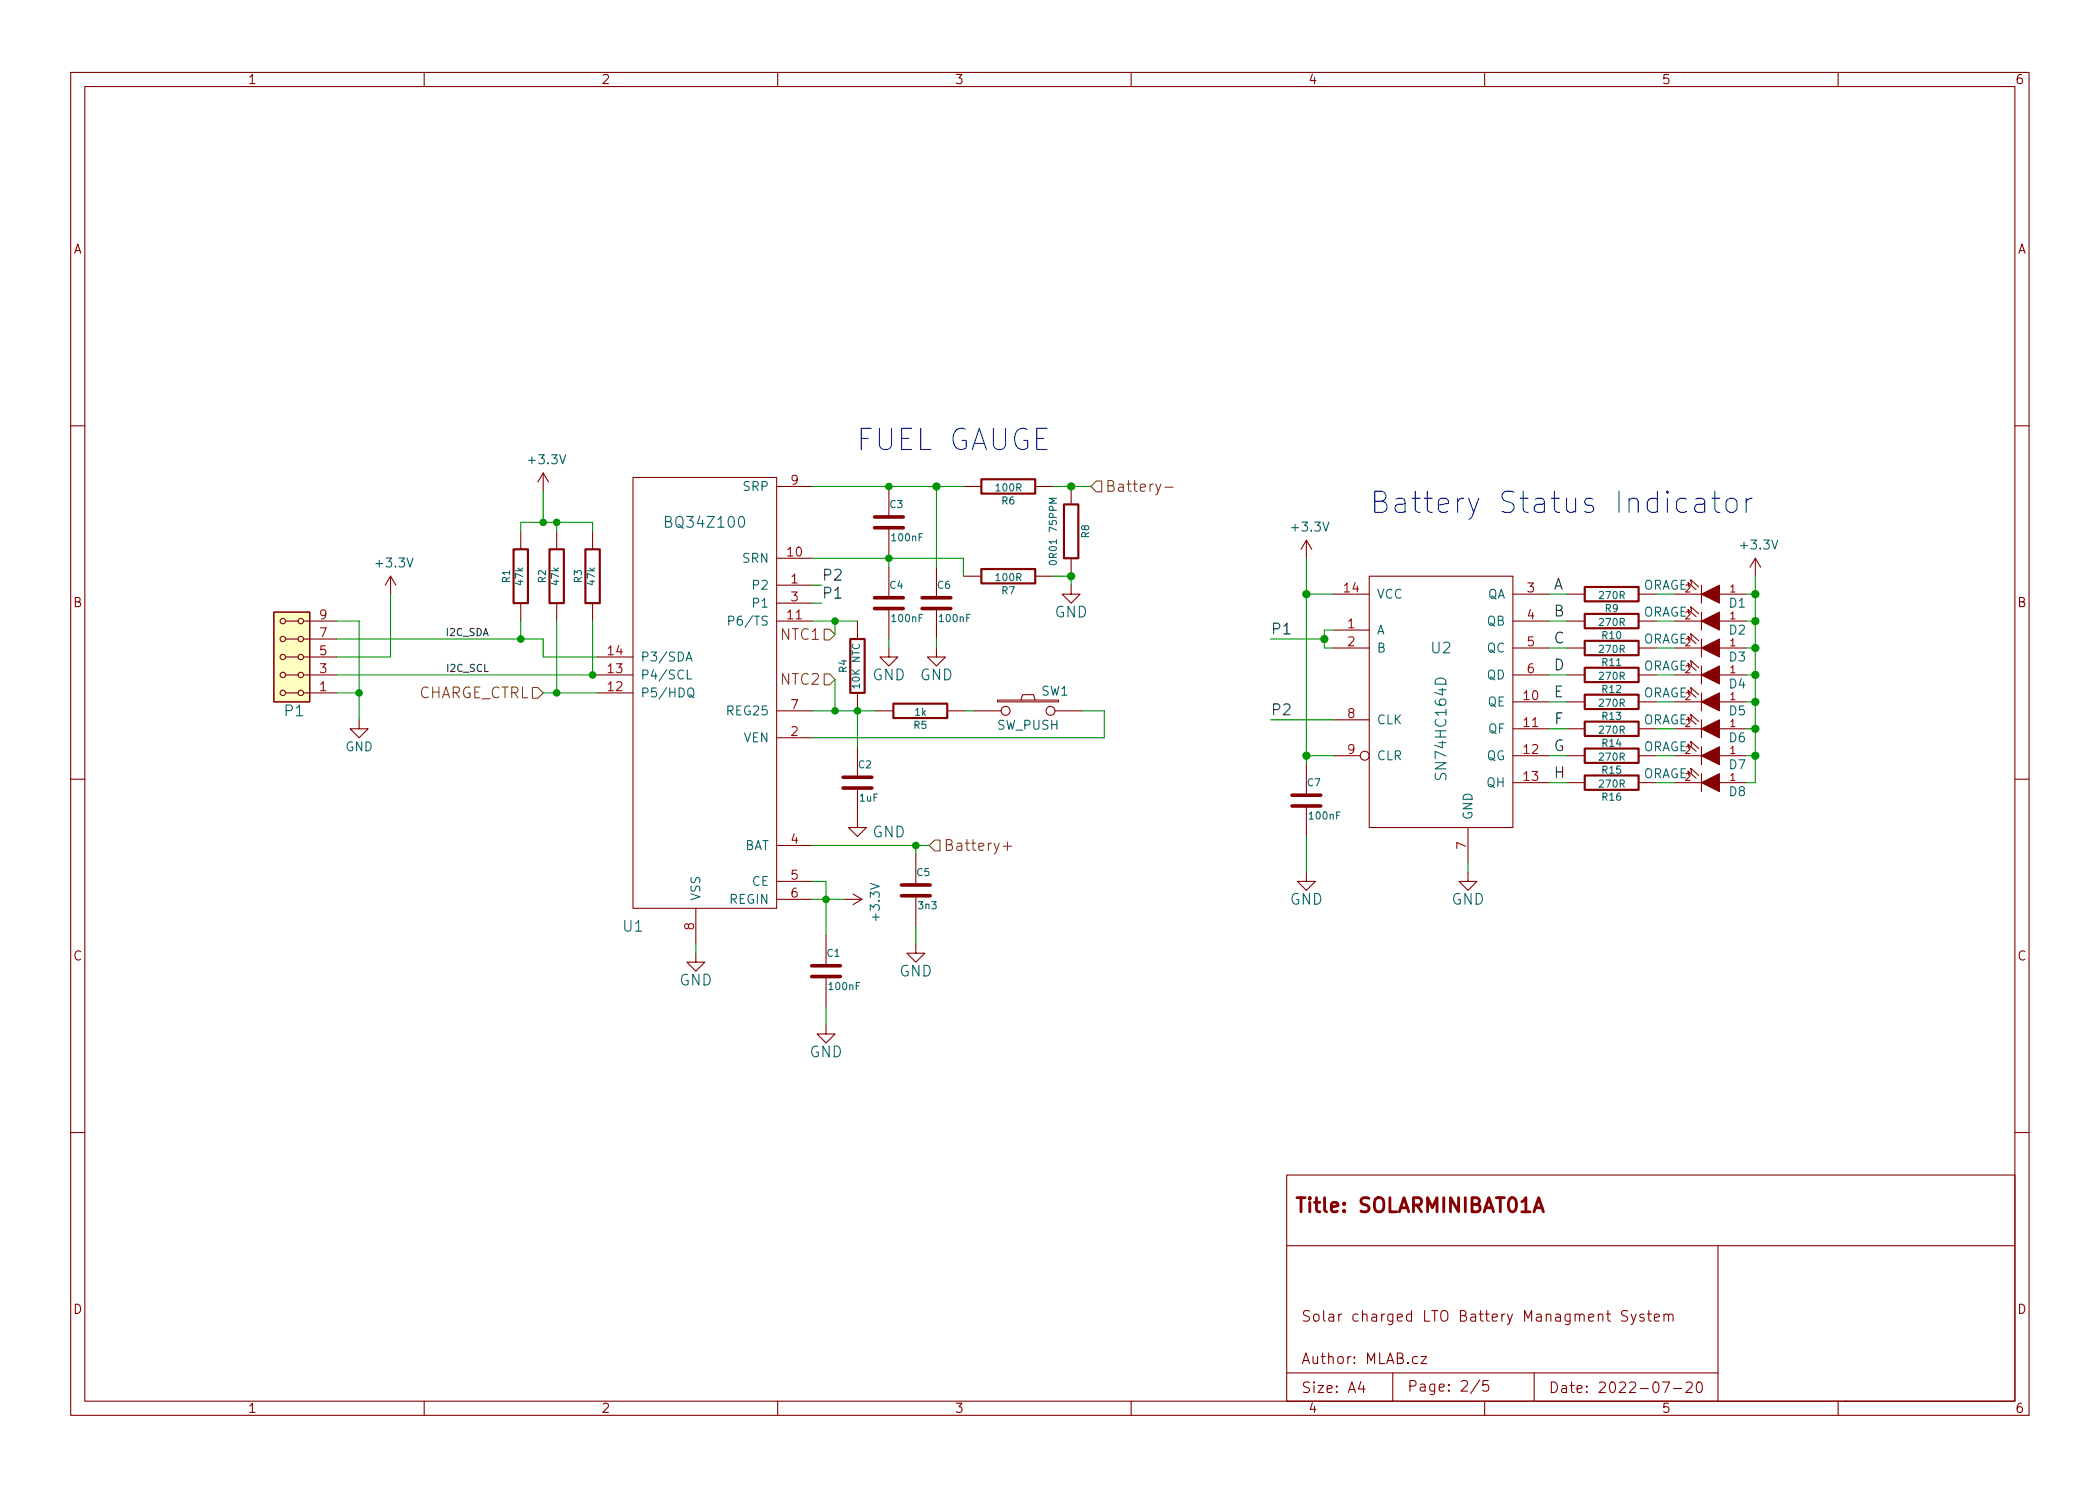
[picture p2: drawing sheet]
<svg xmlns="http://www.w3.org/2000/svg" width="297mm" height="210mm" viewBox="0 0 297 210" stroke-linecap="round" stroke-linejoin="round" font-family="sans-serif">
<g fill="none" stroke="#840000" stroke-width=".15">
<path d="M10 10.2h277v190.1h-277zM12 12.2h273v186.1h-273zM60 10.2v2M110 10.2v2M160 10.2v2M210 10.2v2M260 10.2v2M10 60.2h2M73.7 75.2v2.5M76.8 66.9l-.7 1.3M76.8 66.9v2.6M76.8 66.9l.8 1.3"/>
<path d="M78.7 75.2v2.5M83.8 75.2v2.5M89.5 67.6h20.4v60.9h-20.4zM109.9 68.8h5M109.9 79h5M125.7 68.8v4.3M125.7 74.7v4.3M136.3 68.8h2.5M146.4 68.8h2.6M151.5 68.8v2.6M151.5 79v2.5M184.8 76.4v2.6"/>
<path d="M184.8 76.4l-.8 1.3M184.8 76.4l.7 1.3M248.3 79l-.8 1.3M248.3 79v2.5M248.3 79l.7 1.3M285 60.2h2M38.7 86.6h5.1v12.7h-5.1zM40.4 87.9h1.8M40.4 95.5h1.8M40.4 90.4h1.8M40.4 93h1.8M40.4 98h1.8"/>
<path d="M42.9 87.9h4.7M42.9 95.5h4.7M42.9 90.4h4.7M42.9 93h4.7M42.9 98h4.7M55.2 81.5l-.7 1.3M55.2 81.5v2.6M55.2 81.5l.8 1.3M73.7 85.3v2.6M78.7 85.3v2.6M83.8 85.3v2.6M84.5 95.5h5"/>
<path d="M84.5 93h5M84.5 98h5M109.9 87.9h5M109.9 82.8h5M109.9 85.3h5M121.3 87.9v2.5M121.3 98v2.6M125.7 91.7v1.3h1.3l-1.3 1.2-1.2-1.2h1.2M125.7 80.3v4.3M125.7 86.1v4.3M132.5 91.7v1.3h1.2l-1.2 1.2-1.3-1.2h1.3M132.5 80.3v4.3"/>
<path d="M132.5 86.1v4.3M136.3 81.5h2.5M141.1 99.1h8.6v.2h-8.6zM144.4 99.1l.3-.8h1.5l.2 .8M146.4 81.5h2.6M151.5 82.8v1.3h1.3l-1.3 1.2-1.3-1.2h1.3M188.6 89.1h5.1M188.6 84.1h5.1M188.6 91.7h5.1M193.7 81.5h20.3v35.6h-20.3zM214 99.3h5.1M214 84.1h5.1"/>
<path d="M214 91.7h5.1M214 87.9h5.1M214 95.5h5.1M221.6 99.3h2.6M221.6 84.1h2.6M221.6 91.7h2.6M221.6 87.9h2.6M221.6 95.5h2.6M231.8 99.3h2.5M231.8 84.1h2.5M231.8 91.7h2.5M231.8 87.9h2.5"/>
<path d="M231.8 95.5h2.5M236.9 99.3h3.8M236.9 84.1h3.8M236.9 91.7h3.8M236.9 87.9h3.8M236.9 95.5h3.8M238.9 98.3l-.1-.6 1.1 1M238.9 94.5l-.1-.7 1.1 1.1M238.9 83.1l-.1-.7 1.1 1M238.9 90.7l-.1-.7 1.1 1.1M238.9 86.9l-.1-.7 1.1 1M239.3 97.9l-.2-.6 1.2 1"/>
<path d="M239.3 94.1l-.2-.6 1.2 1M239.3 82.7l-.2-.7 1.2 1.1M239.3 90.3l-.2-.6 1.2 1M239.3 86.5l-.2-.7 1.2 1.1M240.7 82.8v2.5M240.7 86.6v2.5M240.7 90.4v2.6M240.7 94.2v2.6M240.7 98v2.6M243.2 99.3h3.8M243.2 84.1h3.8M243.2 91.7h3.8"/>
<path d="M243.2 87.9h3.8M243.2 95.5h3.8M10 110.2h2M50.8 101.8v1.3h1.3l-1.3 1.3-1.3-1.3h1.3M109.9 100.6h5M109.9 104.4h5M109.9 119.6h5M121.3 111.5v5.6h1.3l-1.3 1.3-1.3-1.3h1.3M121.3 105.7v4.3M123.8 100.6h2.6M134 100.6h2.5M137.8 100.6h3.8"/>
<path d="M149.2 100.6h3.8M184.8 108.2v4.3M184.8 114v4.4M188.6 106.9h3.8M188.6 101.8h5.1M207.6 117.1v5.1M214 103.1h5.1M214 106.9h5.1M214 110.7h5.1M221.6 103.1h2.6M221.6 106.9h2.6M221.6 110.7h2.6"/>
<path d="M231.8 103.1h2.5M231.8 106.9h2.5M231.8 110.7h2.5M236.9 103.1h3.8M236.9 106.9h3.8M236.9 110.7h3.8M238.9 109.7l-.1-.6 1.1 1M238.9 102.1l-.1-.6 1.1 1M238.9 105.9l-.1-.6 1.1 1M239.3 109.3l-.2-.6 1.2 1M239.3 101.7l-.2-.6 1.2 1M239.3 105.5l-.2-.6 1.2 1"/>
<path d="M240.7 101.8v2.6M240.7 105.7v2.5M240.7 109.5v2.5M243.2 103.1h3.8M243.2 106.9h3.8M243.2 110.7h3.8M285 110.2h2M98.4 134.9v1.2h1.3l-1.3 1.3-1.2-1.3h1.2M98.4 128.5v5.1M109.9 127.2h5M109.9 124.7h5M116.8 132.3v4.3"/>
<path d="M116.8 138.2v4.3M119.4 127.2h2.5M120.6 126.5l1.3 .7M121.9 127.2l-1.3 .8M129.5 133.6v1.3h1.3l-1.3 1.2-1.2-1.2h1.2M129.5 120.9v4.3M129.5 126.7v4.4M184.8 123.4v1.3h1.3l-1.3 1.3-1.3-1.3h1.3M207.6 123.4v1.3h1.3l-1.3 1.3-1.2-1.3h1.2M116.8 145v1.3h1.3l-1.3 1.3-1.2-1.3h1.2M10 160.2h2M182 166.3h103v32h-103z"/>
<path d="M182 176.3h103M243 176.3v22M285 160.2h2M60 198.3v2M110 198.3v2M160 198.3v2M182 194.3h61M192.5 195.5l-.4 1h1M192.9 196v1M197 194.3v4M200.5 192l-.4-.1-.3 .3v.4l.1 .3h.2h.4M201 191.9h.8l-.8 1h.8"/>
<path d="M209.3 195.3l-1.3 1.9M210 198.3v2M210.5 195.3h-.7l-.1 .7 .2-.1 .5 .1 .2 .2-.1 .5-.2 .1h-.4l-.2-.1M217 194.3v4M230.2 185.5l-.2-.1-.5 .1a.36 .36 0 0 0-.1 .4 .36 .36 0 0 0 .2 .2 .55 .55 0 0 1 .6 .4l-.1 .3-.2 .1h-.5M230.7 185.9l.4 1M231.4 185.9l-.5 1.4-.2 .1M232.5 186l-.4-.1-.2 .2 .1 .3 .5 .1 .1 .1-.1 .3h-.1h-.5M233 185.9h.6M233.2 185.4v1.3l.1 .2h.3M234 186.4l.7-.1-.1-.3-.4-.1-.2 .2 .1 .8h.1h.4M235.1 195.5h1l-.6 1.5"/>
<path d="M235.4 186.1a.37 .37 0 0 1 .6 0v.8M235.4 185.9v1M236 186.1l.2-.2 .4 .1v.9M236.7 196.5h1.2M238.5 195.7l.2-.2 .5 .1a.41 .41 0 0 1 .1 .6l-.9 .8h1M240.1 195.6a.36 .36 0 0 1 .6 .2 .77 .77 0 0 1-.4 1.2 1 1 0 0 1-.2-1.4zM260 198.3v2M261 198.3h.1"/>
<circle cx="40" cy="93" r=".38"/>
<circle cx="40" cy="95.5" r=".38"/>
<circle cx="40" cy="87.9" r=".38"/>
<circle cx="40" cy="98" r=".38"/>
<circle cx="40" cy="90.4" r=".38"/>
<circle cx="42.5" cy="93" r=".38"/>
<circle cx="42.5" cy="90.4" r=".38"/>
<circle cx="42.5" cy="87.9" r=".38"/>
<circle cx="42.5" cy="95.5" r=".38"/>
<circle cx="42.5" cy="98" r=".38"/>
<circle cx="142.2" cy="100.6" r=".63"/>
<circle cx="148.6" cy="100.6" r=".63"/>
<circle cx="193" cy="106.9" r=".63"/>
</g>
<path d="M217 171.5l.6-2 .7 2M217.2 170.9h.9" fill="none" stroke="#840000" stroke-width=".4"/>
<g fill="none" stroke="#840000" stroke-width=".3">
<path d="M72.6 77.7h2.1v7.6h-2.1zM77.7 77.7h2.1v7.6h-2.1zM82.8 77.7h2v7.6h-2zM138.8 67.8h7.6v2h-7.6zM150.5 71.4h2v7.6h-2zM120.3 90.4h2v7.6h-2zM126.4 99.6h7.6v2h-7.6zM138.8 80.5h7.6v2h-7.6zM224.2 98.3h7.6v2h-7.6zM224.2 94.5h7.6v2h-7.6zM224.2 83.1h7.6v2h-7.6zM224.2 86.9h7.6v2h-7.6z"/>
<path d="M224.2 90.7h7.6v2h-7.6zM224.2 105.9h7.6v2h-7.6zM224.2 109.7h7.6v2.1h-7.6zM224.2 102.1h7.6v2h-7.6z"/>
</g>
<g fill="none" stroke="#840000" stroke-width=".51">
<path d="M123.7 74.7h4.1M123.7 73.1h4.1M123.7 86.1h4.1M123.7 84.6h4.1M130.4 86.1h4.1M130.4 84.6h4.1M119.3 111.5h4M119.3 110h4M182.8 114h4M182.8 112.5h4M114.8 138.2h4.1M114.8 136.6h4.1"/>
<path d="M127.5 126.7h4.1M127.5 125.2h4.1"/>
</g>
<path d="M148.5 79.4a.55 .55 0 0 1 .9 .3 .58 .58 0 0 1-1-.1zM149.4 70.5h-1l.7 .3-.7 .4h1M97 93.5l.5-1.2 .4 1.2M97.2 93.2h.6M97.2 94.8v1.3h.6M97.3 97.5a.43 .43 0 0 1 .5-.2 .43 .43 0 0 1 .3 .5v.4a.42 .42 0 0 1-.4 .4 .42 .42 0 0 1-.4-.4zM97.5 98.3l.3 .1 .4 .3M103.1 87.8h.6l.1-.2-.1-.3-.1-.1h-.5v1.3" fill="none" stroke="#006464" stroke-width=".15"/>
<g fill="#840000" stroke="#840000" stroke-width=".15">
<path d="M240.7 110.7l2.5-1.2v2.5z"/>
<path d="M240.7 99.3l2.5-1.3v2.6z"/>
<path d="M240.7 95.5l2.5-1.3v2.6z"/>
<path d="M240.7 103.1l2.5-1.3v2.6z"/>
<path d="M240.7 106.9l2.5-1.2v2.5z"/>
<path d="M240.7 84.1l2.5-1.3v2.5z"/>
<path d="M240.7 91.7l2.5-1.3v2.6z"/>
<path d="M240.7 87.9l2.5-1.3v2.5z"/>
</g>
<path d="M38.7 86.6h5.1v12.7h-5.1z" fill="#ffffc2" stroke="#ffffc2" stroke-width=".14"/>
<path d="M154.3 68.8l.8-.7h.7v1.5h-.7zM164.8 68.9h1.1M75.3 97.3h.8l.7 .7-.7 .8h-.8zM116.6 95.4h.7l.8 .7-.8 .8h-.7zM116.6 89h.7l.8 .8-.8 .7h-.7zM132.2 118.9h.8v1.5h-.8l-.8-.8zM141.9 119.7h1.2M142.5 119.2v1.1" fill="none" stroke="#725600" stroke-width=".15"/>
<path d="M238.6 70.6l-.3-.1h-.6l-.3 .1-.3 .5v.8l.3 .4 .3 .2h.6l.3-.2M239.9 70.6l.2-.1h.6l.3 .1 .1 .3v1.6M241.1 71.2l-.3 .1h-.7a.59 .59 0 0 0-.4 .6 .59 .59 0 0 0 .4 .6h.7l.3-.2M242.1 70.5h1.2M242.6 69.5v2.6l.1 .2 .6 .2M244.3 70.8a.81 .81 0 0 1 .8-.3 .81 .81 0 0 1 .6 .6v.8a.81 .81 0 0 1-.8 .6 .81 .81 0 0 1-.8-.6v-.8zM247 70.5v2M247.8 70.5a.77 .77 0 0 0-.8 .6" fill="none" stroke="#0000c2" stroke-width=".15"/>
<g fill="none" stroke="#009600" stroke-width=".15">
<path d="M73.7 75.2v-1.3h10.1v1.3M76.8 69.5v4.4M78.7 73.9v1.3M114.9 79h21.4v2.5M114.9 68.8h21.4M125.7 79v1.3M132.5 68.8v11.5M149 68.8h5.3M184.8 79v29.2M47.6 95.5h36.9M47.6 87.9h3.2v13.9M47.6 90.4h29.2v2.6h7.7"/>
<path d="M47.6 98h3.2M55.2 84.1v8.9h-7.6M73.7 87.9v2.5M76.8 98h7.7M78.7 87.9v10.1M83.8 87.9v7.6M114.9 87.9h6.4M114.9 82.8h1.3M114.9 85.3h1.3M118.1 87.9v1.9M118.1 96.1v4.5M125.7 90.4v1.3"/>
<path d="M132.5 90.4v1.3M149 81.5h2.5v1.3M179.7 90.4h7.6M184.8 84.1h3.8M188.6 89.1h-1.3v2.6h1.3M219.1 95.5h2.5M219.1 87.9h2.5M219.1 99.3h2.5M247 95.5h1.3M247 91.7h1.3M247 87.9h1.3M247 84.1h1.3"/>
<path d="M247 99.3h1.3M248.3 81.5v29.2h-1.3M114.9 100.6h8.9M114.9 119.6h16.5M121.3 100.6v5.1M129.5 119.6v1.3M136.5 100.6h1.3M153 100.6h3.2v3.8h-41.3M179.7 101.8h8.9M184.8 106.9h3.8M184.8 118.4v5M219.1 103.1h2.5"/>
<path d="M219.1 110.7h2.5M247 103.1h1.3M247 106.9h1.3M98.4 133.6v1.3M114.9 127.2h4.5M114.9 124.7h1.9v7.6M129.5 131.1v2.5M207.6 122.2v1.2M116.8 142.5v2.5"/>
</g>
<g fill="#009600" stroke="#009600" stroke-width=".15">
<circle cx="121.3" cy="100.6" r=".46"/>
<circle cx="118.1" cy="100.6" r=".46"/>
<circle cx="118.1" cy="87.9" r=".46"/>
<circle cx="129.5" cy="119.6" r=".46"/>
<circle cx="116.8" cy="127.2" r=".46"/>
<circle cx="151.5" cy="81.5" r=".51"/>
<circle cx="151.5" cy="68.8" r=".51"/>
<circle cx="184.8" cy="84.1" r=".51"/>
<circle cx="187.3" cy="90.4" r=".51"/>
<circle cx="184.8" cy="106.9" r=".51"/>
<circle cx="78.7" cy="98" r=".46"/>
<circle cx="73.7" cy="90.4" r=".46"/>
<circle cx="78.7" cy="73.9" r=".46"/>
<circle cx="50.8" cy="98" r=".46"/>
<circle cx="83.8" cy="95.5" r=".46"/>
<circle cx="76.8" cy="73.9" r=".46"/>
<circle cx="248.3" cy="91.7" r=".51"/>
<circle cx="248.3" cy="99.3" r=".51"/>
<circle cx="248.3" cy="95.5" r=".51"/>
<circle cx="248.3" cy="103.1" r=".51"/>
<circle cx="248.3" cy="106.9" r=".51"/>
<circle cx="125.7" cy="68.8" r=".46"/>
<circle cx="132.5" cy="68.8" r=".51"/>
<circle cx="125.7" cy="79" r=".46"/>
<circle cx="248.3" cy="87.9" r=".51"/>
<circle cx="248.3" cy="84.1" r=".51"/>
</g>
<g font-size="4.2" fill="#0000c2">
<text x="121" y="63.7">FUEL GAUGE</text>
<text x="193.7" y="72.6">Battery Status Indicator</text>
</g>
<text font-size="2.8" fill="#840000" x="183" y="171.6">Title: SOLARMINIBAT01A</text>
<g font-size="2.1" fill="#725600">
<text x="156.3" y="69.6">Battery-</text>
<text x="110.6" y="90.5">NTC1</text>
<text x="58.8" y="98.8">CHARGE_CTRL</text>
<text x="110.6" y="96.9">NTC2</text>
<text x="133.4" y="120.4">Battery+</text>
</g>
<g font-size="2.1" fill="#006464">
<text x="94.5" y="74.7">BQ34Z100</text>
<text x="149.2" y="87.4">GND</text>
<text x="202.5" y="92.5">U2</text>
<text x="40.3" y="101.3">P1</text>
<text x="123.4" y="96.3">GND</text>
<text x="130.1" y="96.3">GND</text>
<text x="204.6" y="109.8" transform="rotate(-90 204.6 109.8)">SN74HC164D</text>
<text x="123.4" y="118.5">GND</text>
<text x="88.2" y="131.8">U1</text>
<text x="182.4" y="128">GND</text>
<text x="205.3" y="128">GND</text>
<text x="96.1" y="139.4">GND</text>
<text x="127.2" y="138.2">GND</text>
<text x="114.5" y="149.6">GND</text>
</g>
<g font-size="2.1" fill="#0f0f0f">
<text x="116.2" y="82.2">P2</text>
<text x="116.2" y="84.7">P1</text>
<text x="179.7" y="89.8">P1</text>
<text x="219.7" y="87.2">B</text>
<text x="219.7" y="94.9">D</text>
<text x="179.7" y="101.2">P2</text>
<text x="219.7" y="98.7">E</text>
<text x="219.8" y="102.5">F</text>
<text x="219.7" y="110.1">H</text>
</g>
<g font-size="2.1" fill="#009600">
<text x="219.7" y="83.4">A</text>
<text x="219.7" y="91">C</text>
<text x="219.7" y="106.3">G</text>
</g>
<g font-size="2.1" fill="#840000">
<text x="184" y="187">Solar charged LTO Battery Managment System</text>
<text x="184" y="193">Author: MLAB.cz</text>
<text x="184" y="197.1">Size: A4</text>
<text x="199" y="196.9">Page: 2/5</text>
<text x="219" y="197.1">Date: 2022-07-20</text>
</g>
<g font-size="1.8" fill="#840000">
<text x="35" y="11.9">1</text>
<text x="85" y="11.9">2</text>
<text x="135" y="11.9">3</text>
<text x="185" y="11.9">4</text>
<text x="235" y="11.9">5</text>
<text x="285" y="11.9">6</text>
<text x="10.3" y="35.9">A</text>
<text x="285.3" y="35.9">A</text>
<text x="10.3" y="85.9">B</text>
<text x="285.3" y="85.9">B</text>
<text x="10.3" y="135.9">C</text>
<text x="285.3" y="135.9">C</text>
<text x="10.3" y="185.9">D</text>
<text x="285.3" y="185.9">D</text>
<text x="35" y="199.9">1</text>
<text x="85" y="199.9">2</text>
<text x="135" y="199.9">3</text>
<text x="185" y="199.9">4</text>
<text x="235" y="199.9">5</text>
<text x="285" y="199.9">6</text>
</g>
<g font-size="1.8" fill="#006464">
<text x="75" y="65.7">+3.3V</text>
<text x="105.2" y="69.5">SRP</text>
<text x="182.9" y="75.2">+3.3V</text>
<text x="246.4" y="77.7">+3.3V</text>
<text x="53.4" y="80.3">+3.3V</text>
<text x="105.1" y="79.6">SRN</text>
<text x="106.7" y="83.4">P2</text>
<text x="103.9" y="88.5">P6/TS</text>
<text x="106.7" y="86">P1</text>
<text x="194.7" y="89.8">A</text>
<text x="194.7" y="84.7">VCC</text>
<text x="210.3" y="84.7">QA</text>
<text x="210.3" y="88.5">QB</text>
<text x="244.6" y="86">D1</text>
<text x="244.6" y="89.8">D2</text>
<text x="90.6" y="93.6">P3/SDA</text>
<text x="194.7" y="92.3">B</text>
<text x="210.3" y="92.3">QC</text>
<text x="244.6" y="93.6">D3</text>
<text x="90.6" y="98.7">P5/HDQ</text>
<text x="90.6" y="96.1">P4/SCL</text>
<text x="103" y="101.2">REG25</text>
<text x="147.3" y="98.4">SW1</text>
<text x="210.3" y="96.1">QD</text>
<text x="210.4" y="99.9">QE</text>
<text x="244.6" y="101.2">D5</text>
<text x="244.6" y="97.4">D4</text>
<text x="48.8" y="106.3">GND</text>
<text x="105.2" y="105">VEN</text>
<text x="141" y="103.2">SW_PUSH</text>
<text x="194.7" y="102.5">CLK</text>
<text x="194.7" y="107.6">CLR</text>
<text x="210.2" y="107.6">QG</text>
<text x="210.5" y="103.8">QF</text>
<text x="244.6" y="105">D6</text>
<text x="210.3" y="111.4">QH</text>
<text x="244.6" y="112.6">D8</text>
<text x="244.6" y="108.8">D7</text>
<text x="208.3" y="116.1" transform="rotate(-90 208.3 116.1)">GND</text>
<text x="105.2" y="120.3">BAT</text>
<text x="106.4" y="125.3">CE</text>
<text x="99.1" y="127.5" transform="rotate(-90 99.1 127.5)">VSS</text>
<text x="103.2" y="127.9">REGIN</text>
<text x="124.4" y="130" transform="rotate(-90 124.4 130)">+3.3V</text>
</g>
<g font-size="1.8" fill="#a90000">
<text x="111.9" y="68.6">9</text>
<text x="111.4" y="78.7">10</text>
<text x="111.9" y="82.5">1</text>
<text x="190.2" y="83.8">14</text>
<text x="216" y="83.8">3</text>
<text x="45.2" y="87.6">9</text>
<text x="111.4" y="87.6">11</text>
<text x="111.9" y="85.1">3</text>
<text x="190.6" y="88.9">1</text>
<text x="216" y="87.6">4</text>
<text x="45.2" y="95.2">3</text>
<text x="45.2" y="92.7">5</text>
<text x="45.2" y="90.2">7</text>
<text x="86" y="95.2">13</text>
<text x="86" y="92.7">14</text>
<text x="190.6" y="91.4">2</text>
<text x="216" y="91.4">5</text>
<text x="216" y="95.2">6</text>
<text x="45.2" y="97.8">1</text>
<text x="86" y="97.8">12</text>
<text x="111.9" y="100.3">7</text>
<text x="190.6" y="101.6">8</text>
<text x="215.6" y="99.1">10</text>
<text x="111.9" y="104.1">2</text>
<text x="190.6" y="106.7">9</text>
<text x="215.6" y="102.9">11</text>
<text x="215.6" y="106.7">12</text>
<text x="215.6" y="110.5">13</text>
<text x="111.9" y="119.4">4</text>
<text x="111.9" y="124.5">5</text>
<text x="207.4" y="120.1" transform="rotate(-90 207.4 120.1)">7</text>
<text x="98.2" y="131.6" transform="rotate(-90 98.2 131.6)">8</text>
<text x="111.9" y="127">6</text>
</g>
<g font-size="1.8" fill="#009600">
<text x="232.3" y="83.4">ORAGE</text>
<text x="232.3" y="87.2">ORAGE</text>
<text x="232.3" y="94.9">ORAGE</text>
<text x="232.3" y="91.1">ORAGE</text>
<text x="232.3" y="98.7">ORAGE</text>
<text x="232.3" y="102.5">ORAGE</text>
<text x="232.3" y="106.3">ORAGE</text>
<text x="232.3" y="110.1">ORAGE</text>
</g>
<g font-size="1.4" fill="#006464">
<text x="125.9" y="71.9">C3</text>
<text x="141" y="69.5">100R</text>
<text x="141.7" y="71.4">R6</text>
<text x="126.2" y="76.6">100nF</text>
<text x="154.1" y="76.1" transform="rotate(-90 154.1 76.1)">R8</text>
<text x="72.1" y="82.4" transform="rotate(-90 72.1 82.4)">R1</text>
<text x="74" y="82.7" transform="rotate(-90 74 82.7)">47k</text>
<text x="77.2" y="82.4" transform="rotate(-90 77.2 82.4)">R2</text>
<text x="79.1" y="82.7" transform="rotate(-90 79.1 82.7)">47k</text>
<text x="82.3" y="82.4" transform="rotate(-90 82.3 82.4)">R3</text>
<text x="84.2" y="82.7" transform="rotate(-90 84.2 82.7)">47k</text>
<text x="125.9" y="83.3">C4</text>
<text x="132.6" y="83.3">C6</text>
<text x="141" y="82.2">100R</text>
<text x="149.5" y="79.4" transform="rotate(-90 149.5 79.4)">0R01 75PPM</text>
<text x="126.2" y="88">100nF</text>
<text x="133" y="88">100nF</text>
<text x="141.7" y="84.1">R7</text>
<text x="226.3" y="84.8">270R</text>
<text x="226.3" y="88.6">270R</text>
<text x="227.1" y="86.6">R9</text>
<text x="119.8" y="95.1" transform="rotate(-90 119.8 95.1)">R4</text>
<text x="226.3" y="92.4">270R</text>
<text x="226.7" y="90.4">R10</text>
<text x="226.7" y="94.2">R11</text>
<text x="121.6" y="97.2" transform="rotate(-90 121.6 97.2)">10K NTC</text>
<text x="129.4" y="101.3">1k</text>
<text x="226.3" y="100">270R</text>
<text x="226.3" y="96.2">270R</text>
<text x="226.7" y="101.8">R13</text>
<text x="226.7" y="98">R12</text>
<text x="129.3" y="103.1">R5</text>
<text x="226.3" y="107.6">270R</text>
<text x="226.3" y="103.8">270R</text>
<text x="226.7" y="105.7">R14</text>
<text x="121.4" y="108.7">C2</text>
<text x="121.6" y="113.4">1uF</text>
<text x="184.9" y="111.2">C7</text>
<text x="226.3" y="111.4">270R</text>
<text x="226.7" y="109.5">R15</text>
<text x="226.7" y="113.3">R16</text>
<text x="185.3" y="115.9">100nF</text>
<text x="129.7" y="123.9">C5</text>
<text x="130" y="128.6">3n3</text>
<text x="117" y="135.4">C1</text>
<text x="117.4" y="140.1">100nF</text>
</g>
<g font-size="1.4" fill="#a90000">
<text x="238.4" y="83.8">2</text>
<text x="244.7" y="83.8">1</text>
<text x="238.4" y="87.6">2</text>
<text x="244.7" y="87.6">1</text>
<text x="238.4" y="95.2">2</text>
<text x="238.4" y="91.4">2</text>
<text x="244.7" y="95.2">1</text>
<text x="244.7" y="91.4">1</text>
<text x="238.4" y="99.1">2</text>
<text x="244.7" y="99.1">1</text>
<text x="238.4" y="102.9">2</text>
<text x="238.4" y="106.7">2</text>
<text x="244.7" y="102.9">1</text>
<text x="244.7" y="106.7">1</text>
<text x="238.4" y="110.5">2</text>
<text x="244.7" y="110.5">1</text>
</g>
<g font-size="1.4" fill="#0f0f0f">
<text x="63.2" y="90">I2C_SDA</text>
<text x="63.4" y="95.1">I2C_SCL</text>
</g>
</svg>
